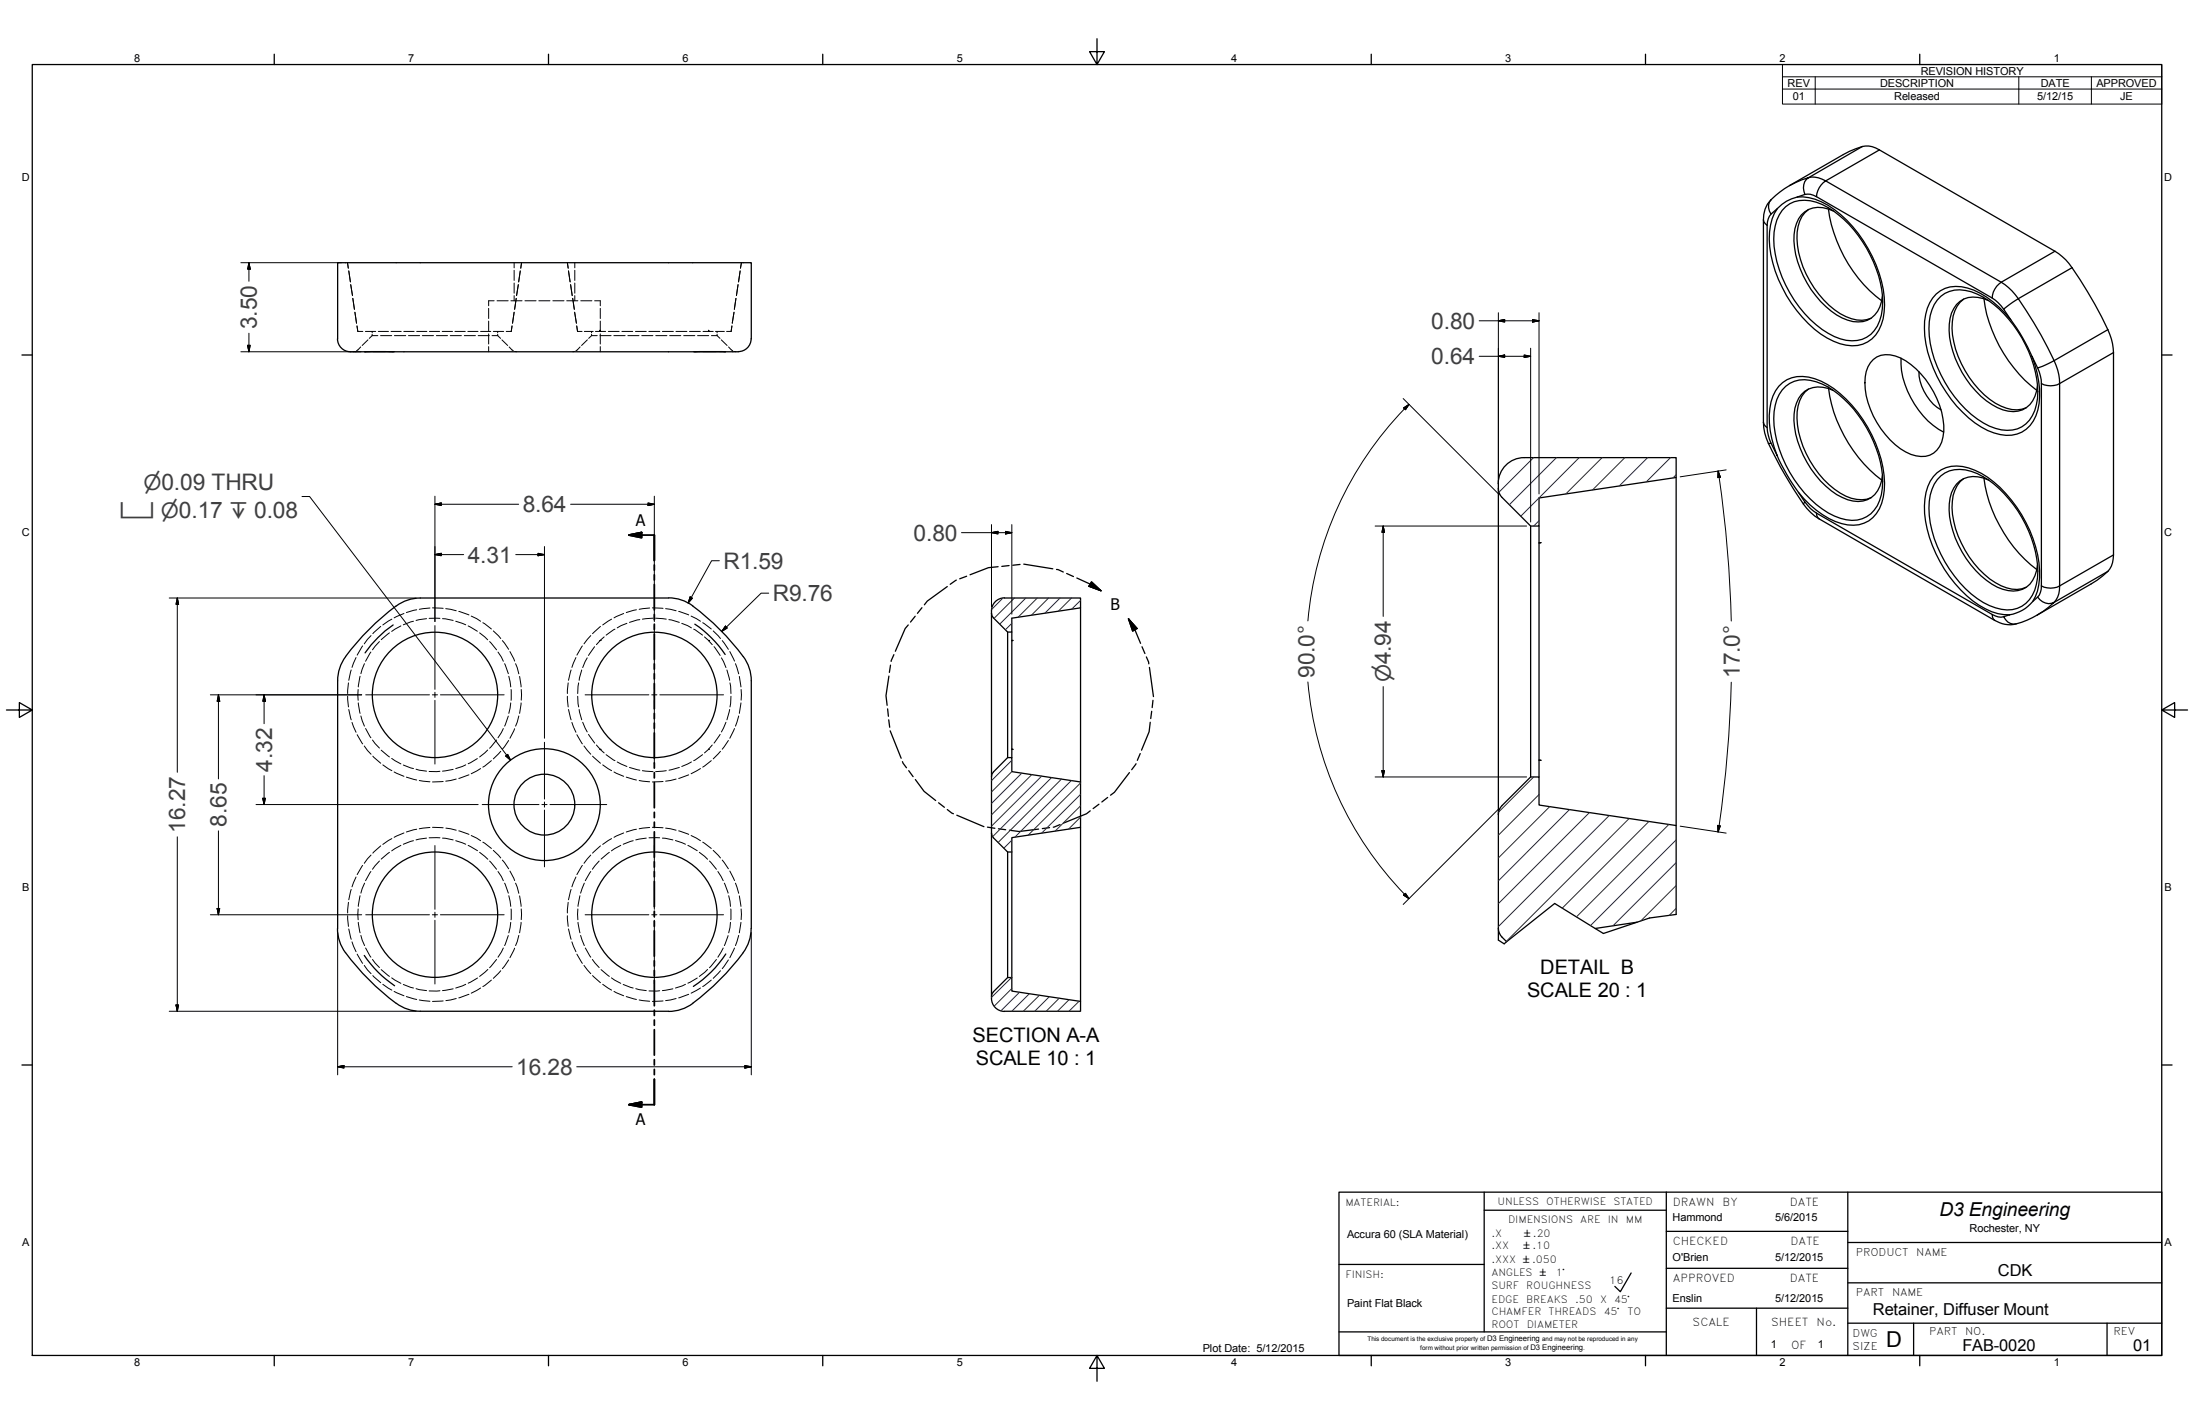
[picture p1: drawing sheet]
<svg xmlns="http://www.w3.org/2000/svg" width="864mm" height="559mm" viewBox="0 0 864 559" stroke-linecap="round" stroke-linejoin="round" font-family="sans-serif">
<!-- layer: Hidden Edges(ANSI) -->
<g fill="none" stroke="#000" stroke-width=".39">
<path d="M136.8 103.4l.3 2.1M137.3 106.6l.6 4.3M138 112l.7 4.3M138.9 117.4l.6 4.3M194.5 118.4h-2.2v1.9M195.6 118.4h4.4M201.1 118.4h4.4M202.4 103.4v2M202.4 106.4v4M202.4 111.4v4M202.4 116.3v2.1M203.2 117.4l-.6 4.3"/>
<path d="M204 112l-.7 4.3M204.8 106.6l-.6 4.3M205.3 103.4l-.3 2.1M206.6 118.4h4.4M212.1 118.4h4.4M217.6 118.4h4.4M223.1 118.4h4.4M223.3 103.4l.3 2.1M223.8 106.6l.6 4.3M224.6 112l.6 4.3M225.4 117.4l.7 4.3M226.3 103.4v2"/>
<path d="M226.3 106.4v4M226.3 111.4v4M226.3 116.3v2.1M228.6 118.4h4.4M234.1 118.4h2.2v1.9M289.7 117.4l-.6 4.3M290.5 112l-.6 4.3M291.3 106.6l-.6 4.3M291.8 103.4l-.3 2.1M139.7 122.9l.6 4.3M139.8 138.3l-.7 .1M140.5 128.3l.3 2.1h2"/>
<path d="M142 136.5l-1.7 1.5M143.8 130.4h4.1M144.8 133.7l-2.2 2.3M145.8 138.4h-2.4M146.5 132.1h2.2M146.5 132.1l-1.1 1.1M146.5 130.4v.5M146.5 131.5v.6M146.9 138.4h4.9M148.9 130.4h4M149.8 132.1h4.4M153 138.4h2.3"/>
<path d="M153.9 130.4h4M155.3 132.1h4.4M158.9 130.4h4.1M160.8 132.1h4.4M164 130.4h4M166.2 132.1h4.4M169 130.4h4M171.8 132.1h4.3M174.1 130.4h4M177.2 132.1h4.4M179.1 130.4h4M182.8 132.1h4.3"/>
<path d="M184.1 130.4h4.1M188.2 132.1h4.4M189.2 130.4h4M192.3 121.3v4M192.3 126.4v4M192.3 131.4v4M192.3 136.4v2M193.7 132.1h2.2M194.2 130.4h4M195.9 132.1l1.1 1.1M195.9 130.4v.5M195.9 131.5v.6"/>
<path d="M197.5 133.7l2.3 2.3M200.4 136.5l1.7 1.5M201.5 128.3l-.3 2.1h-1.9M202.4 122.9l-.7 4.3M202.6 138.3l.7 .1M226.1 138.3l-.6 .1M226.2 122.9l.7 4.3M227 128.3l.3 2.1h1.8M228.3 136.5l-1.6 1.5M230 130.4h3.5M231.2 133.7l-2.3 2.3M232.9 132.1h2.2"/>
<path d="M232.9 132.1l-1.2 1.1M232.9 130.4v.5M232.9 131.5v.6M234.4 130.4h4M236.2 130.2h.1M236.2 132.1h4.3M236.2 130v.1M236.2 130.2v.2M236.3 121.3v4M236.3 126.4v4M236.3 131.4v4M236.3 136.4v2"/>
<path d="M239.5 130.4h4.2M241.6 132.1h4.5M244.8 130.4h4.2M247.1 132.1h4.4M250.1 130.4h4.3M252.6 132.1h4.4M255.4 130.4h4.3M258.1 132.1h4.4M260.7 130.4h4.3M263.6 132.1h4.4M266.1 130.4h4.3M269.1 132.1h4.4"/>
<path d="M271.4 130.4h4.3M274.6 132.1h4.4M275.5 138.4h-2.6M276.7 138.4h5.2M276.7 130.4h4M278.9 130.2v.2M279 130v.1M279 130.2v.2M280 132.1h2.3M281.6 130.4h3.5M282.3 132.1l1.1 1.1M282.3 130.4v.5"/>
<path d="M282.3 131.5v.6M283.1 138.4h2.6M283.9 133.7l2.3 2.3M286.8 136.5l1.6 1.5M288.1 128.3l-.3 2.1h-1.8M288.9 122.9l-.7 4.3M289 138.3l.7 .1M164 240l-4 1M169.2 239.3l-4.2 .5M170.2 239.2l4.2 .2M175.5 239.5l4.1 .8M250.5 240l-4 1"/>
<path d="M255.7 239.3l-4.1 .5M256.8 239.2l4.2 .2M262 239.5l4.1 .8M140.1 258.8l-1.5 3.8M142.7 254.2l-2.1 3.6M146 256.6l-2.1 3.6M146 250.1l-2.6 3.3M149.4 252.5l-2.8 3.2M149.9 246.5l-3.2 2.9M153.3 249l-3.2 2.7M154.2 243.6l-3.5 2.3M157.8 246.3l-3.6 2.2"/>
<path d="M159 241.4l-3.9 1.7M162.8 244.5l-4.1 1.4M167.9 243.5l-4.1 .7M168.9 243.3h4.3M174.2 243.5l4.2 .7M179.4 244.5l3.9 1.4M180.6 240.6l4 1.4M184.3 246.3l3.6 2.1M185.5 242.4l3.7 2.1M188.8 249l3.2 2.8M190.1 245l3.3 2.5M192.7 252.5l2.8 3.2"/>
<path d="M194.2 248.3l2.9 3M196 256.6l2.1 3.6M197.7 252.1l2.5 3.4M200.7 256.4l1.9 3.8M226.7 258.8l-1.6 3.8M229.2 254.2l-2.1 3.6M231.1 258.9l-1.7 3.8M232.5 250.1l-2.6 3.3M234.1 254.5l-2.5 3.4M236.3 246.5l-3.1 2.9M237.8 250.6l-3 3.1M240.7 243.6l-3.5 2.3"/>
<path d="M242.1 247.6l-3.5 2.3M245.5 241.4l-3.8 1.7M246.8 245.3l-3.8 1.8M251.8 243.8l-4 1.1M257 243.3l-4.1 .3M258.1 243.3l4.2 .3M263.3 243.8l4.1 1.1M267.1 240.6l4 1.4M268.4 245.3l3.8 1.8M272 242.4l3.7 2.1M273 247.6l3.5 2.3M276.6 245l3.4 2.5"/>
<path d="M277.3 250.6l1.6 1.4M279 252l1.4 1.7M280.7 248.3l2.9 3M281.1 254.5l2.4 3.4M284 258.9l1.8 3.8M284.3 252.1l2.4 3.4M287.3 256.4l1.8 3.8M136.8 274l.4 4.2M137.2 268.7l-.4 4.2M137.3 279.2l.9 4.1M138.2 263.7l-.9 4M141 271.3v4.3"/>
<path d="M141 276.6l.7 4.1M141.7 266.1l-.7 4.2M143.4 261.2l-1.4 3.9M198.6 261.2l1.5 3.9M200.3 266.1l.7 4.2M201 276.6l-.7 4.1M201.2 271.3v4.3M202.9 261.2l1.3 4M204.5 266.2l.6 4.1M205.1 276.6l-.6 4.1M205.2 271.3v4.2M223.3 274l.3 4.2"/>
<path d="M223.6 268.7l-.3 4.2M223.8 279.2l1 4.1M224.8 263.7l-1 4M227.4 274l.4 4.2M227.8 268.7l-.4 4.2M228 279.2l1 4.1M229 263.7l-1 4M286.1 263.7l1.1 4M287.2 279.2l-1.1 4.1M287.3 268.7l.4 4.2M287.7 274l-.4 4.2M289.5 261.2l1.3 4"/>
<path d="M291 266.2l.7 4.1M291.7 276.6l-.7 4.1M291.7 271.3v4.2M138.6 284.3l1.5 3.9M140.6 289.1l2.1 3.6M142 281.7l1.4 4.1M143.4 293.6l2.6 3.2M143.9 286.7l2.1 3.6M146.6 291.2l2.8 3.2M146.7 297.6l3.2 2.8M150.1 295.2l3.2 2.7M154.2 298.4l3.6 2.2"/>
<path d="M187.9 298.5l-3.6 2M192 295.1l-3.2 2.8M193.4 299.3l-3.3 2.6M195.5 291.2l-2.8 3.2M197.1 295.7l-2.9 2.9M198.1 286.7l-2.1 3.6M200.1 281.8l-1.5 4M200.2 291.4l-2.5 3.4M202.6 286.8l-1.9 3.7M204.2 281.7l-1.3 4.1M225.1 284.3l1.6 3.9M227.1 289.1l2.1 3.6"/>
<path d="M229.4 284.2l1.7 3.8M229.9 293.6l2.6 3.2M231.6 289l2.5 3.4M233.2 297.6l3.1 2.8M234.8 293.2l1.4 1.7 1.6 1.4M238.6 297l3.5 2.3M243 299.8l3.8 1.8M272.2 299.8l-3.8 1.8M276.5 297l-3.5 2.3M278.9 294.9l-1.6 1.4M280 299.3l-3.4 2.6M280.4 293.2l-1.4 1.7"/>
<path d="M283.5 289l-2.4 3.4M283.6 295.7l-2.9 2.9M285.8 284.2l-1.8 3.8M286.7 291.4l-2.4 3.4M289.1 286.7l-1.8 3.8M290.8 281.7l-1.3 4.1M150.7 301l3.5 2.3M155.1 303.8l3.9 1.7M158.7 301.1l4.1 1.4M160 305.8l4 1.2M163.8 302.7l4.1 .8M165 307.1l4.2 .6"/>
<path d="M173.2 303.5l-4.3 .1M174.4 307.5l-4.2 .2M178.4 302.8l-4.2 .7M179.6 306.6l-4.1 .8M183.3 301l-3.9 1.5M184.6 304.9l-4 1.4M189.2 302.5l-3.7 2M237.2 301l3.5 2.3M241.7 303.8l3.8 1.7M246.5 305.8l4 1.2M247.8 302l4 1.1M251.6 307.1l4.1 .6"/>
<path d="M252.9 303.3l4.1 .4M261 307.5l-4.2 .2M262.3 303.3l-4.2 .4M266.1 306.6l-4.1 .8M267.4 302l-4.1 1.1M271.1 304.9l-4 1.4M275.7 302.5l-3.7 2M146 336.5l-2.6 3.2M149.4 338.8l-2.8 3.3M149.9 332.9l-3.2 2.8M153.3 335.4l-3.2 2.7M154.2 330l-3.5 2.3"/>
<path d="M157.8 332.7l-3.6 2.1M159 327.8l-3.9 1.7M162.8 330.8l-4.1 1.4M164 326.3l-4 1.1M167.9 329.8l-4.1 .7M168.9 329.7h4.3M169.2 325.6l-4.2 .5M170.2 325.6l4.2 .2M174.2 329.8l4.2 .7M175.5 325.9l4.1 .8M179.4 330.8l3.9 1.4M180.6 327l4 1.4"/>
<path d="M184.3 332.7l3.7 2.1M185.5 328.8l3.7 2M188.8 335.4l3.2 2.7M190.1 331.4l3.3 2.5M192.7 338.8l2.8 3.3M194.2 334.6l2.9 3M197.7 338.5l2.5 3.4M232.5 336.5l-2.6 3.2M235.8 338.8l-2.6 3.3M236.3 332.9l-3.1 2.8M239.8 335.4l-3.2 2.7M240.7 330l-3.5 2.3"/>
<path d="M244.3 332.7l-3.6 2.1M245.5 327.8l-3.8 1.7M249.2 330.8l-3.9 1.4M250.5 326.3l-4 1.1M254.4 329.8l-4.1 .7M255.5 329.7h4.2M255.7 325.6l-4.1 .5M256.8 325.6l4.2 .2M260.7 329.8l4.2 .7M262 325.9l4.1 .8M265.9 330.8l3.9 1.4M267.1 327l4 1.4"/>
<path d="M270.8 332.7l3.6 2.1M272 328.8l3.7 2M275.3 335.4l3.2 2.7M276.6 331.4l3.4 2.5M279.3 338.8l2.7 3.3M280.7 334.6l2.9 3M284.3 338.5l2.4 3.4M137.2 355.1l-.4 4.2M138.2 350l-.9 4.1M140.1 345.1l-1.5 3.9M141 357.7v4.2M141.7 352.5l-.7 4.2"/>
<path d="M142.7 340.6l-2.1 3.6M143.5 347.5l-1.5 4M146 343l-2.1 3.6M196 343l2.1 3.6M198.6 347.5l1.5 4M200.3 352.5l.7 4.2M200.7 342.8l1.9 3.7M201.2 357.7v4.2M202.9 347.5l1.3 4M204.5 352.6l.6 4.1M205.2 357.7v4.2M223.6 355.1l-.3 4.2"/>
<path d="M224.8 350l-1 4.1M226.7 345.1l-1.6 3.9M227.5 357.7v4.2M228.3 352.5l-.8 4.2M229.2 340.6l-2.1 3.6M230 347.5l-1.5 4M232.5 343l-2.1 3.6M282.6 343l2.1 3.6M285.1 347.5l1.5 4M286.8 352.5l.7 4.2M287.3 342.8l1.8 3.7M287.7 357.7v4.2"/>
<path d="M289.5 347.5l1.3 4M291 352.6l.7 4.1M291.7 357.7v4.2M136.8 360.4l.4 4.2M137.3 365.6l.9 4M138.6 370.6l1.5 3.9M140.6 375.5l2.1 3.6M141 363l.7 4.1M142 368.1l1.5 4M143.4 379.9l2.6 3.3M143.9 373.1l2.1 3.6M146.6 377.6l2.8 3.1"/>
<path d="M195.5 377.6l-2.8 3.2M198.1 373.1l-2.1 3.6M200.1 368.2l-1.5 3.9M200.2 377.8l-2.5 3.4M201 363l-.7 4.1M202.6 373.1l-1.9 3.8M204.2 368.1l-1.3 4M205.1 363l-.6 4.1M223.3 360.4l.3 4.2M223.8 365.6l1 4M225.1 370.6l1.6 3.9M227.1 375.5l2.1 3.6"/>
<path d="M227.5 363l.8 4.1M228.5 368.1l1.5 4M229.9 379.9l2.6 3.3M230.4 373.1l2.1 3.6M233.2 377.6l2.6 3.1M282 377.6l-2.7 3.2M284.7 373.1l-2.1 3.6M286.6 368.2l-1.5 3.9M286.7 377.8l-2.4 3.4M287.5 363l-.7 4.1M289.1 373.1l-1.8 3.8M290.8 368.1l-1.3 4"/>
<path d="M291.7 363l-.7 4.1M146.7 383.9l3.2 2.8M150.1 381.6l3.2 2.6M150.7 387.3l3.5 2.3M154.2 384.8l3.6 2.2M155.1 390.1l3.9 1.8M158.7 387.4l4.1 1.4M160 392.2l4 1.1M163.8 389.1l4.1 .7M165 393.5l4.2 .5M173.2 389.9l-4.3 .1M174.4 393.9l-4.2 .2"/>
<path d="M178.4 389.1l-4.2 .7M179.6 392.9l-4.1 .9M183.3 387.3l-3.9 1.5M184.6 391.3l-4 1.4M188 384.9l-3.7 2M189.2 388.8l-3.7 2M192 381.5l-3.2 2.7M193.4 385.7l-3.3 2.5M197.1 382l-2.9 3M233.2 383.9l3.1 2.8M236.6 381.6l3.2 2.6M237.2 387.3l3.5 2.3"/>
<path d="M240.7 384.8l3.6 2.2M241.7 390.1l3.8 1.8M245.3 387.4l3.9 1.4M246.5 392.2l4 1.1M250.3 389.1l4.1 .7M251.6 393.5l4.1 .5M259.7 389.9l-4.2 .1M261 393.9l-4.2 .2M264.9 389.1l-4.2 .7M266.1 392.9l-4.1 .9M269.8 387.3l-3.9 1.5M271.1 391.3l-4 1.4"/>
<path d="M274.4 384.9l-3.6 2M275.7 388.8l-3.7 2M278.5 381.5l-3.2 2.7M280 385.7l-3.4 2.5M283.6 382l-2.9 3"/>
</g>
<!-- layer: Visible Edges(ANSI) -->
<g fill="none" stroke="#000" stroke-width=".51">
<path d="M739.8 59l69.1 39.9M707.5 77.5a14.9 14.9 0 0 0-7.9 4.5M711.8 82.5a12.9 12.9 0 0 0-4.5 11.4 38.8 38.8 0 0 0 17 29.5 13.2 13.2 0 0 0 12.2 1.8M719.7 82.3a55.1 55.1 0 0 0 21 36.1M721.7 83.1a9.9 9.9 0 0 0-13.7 3 23.6 23.6 0 0 0 .6 19.7 37.5 37.5 0 0 0 16.6 19.4 11.4 11.4 0 0 0 11.4 0 11.4 11.4 0 0 0 4.4-8.8M772.9 117.7a13.2 13.2 0 0 0-4.6 11.5 39.2 39.2 0 0 0 17.1 29.5 13.1 13.1 0 0 0 12.2 1.8M780.9 117.5a55.1 55.1 0 0 0 20.8 36.1M782.8 118.3a10.5 10.5 0 0 0-12.7 1.5 16.5 16.5 0 0 0-2.7 12.9 38.5 38.5 0 0 0 18.8 27.7 10.6 10.6 0 0 0 12.8-1.2 13.1 13.1 0 0 0 3-7.6M132.8 133.3a5.1 5.1 0 0 0 5.2 5.1h135.5M132.9 133.3v-29.9h162.8v29.9M143.7 138.4h11M273.5 138.4h11.9"/>
<path d="M273.5 138.4h17.1M295.7 133.3a5 5 0 0 1-5.1 5.1M831.9 138.7v79.7M711.8 153.1a13.1 13.1 0 0 0-4.5 11.4 38 38 0 0 0 19.3 30.8 12.6 12.6 0 0 0 9.9 .5M719.8 152.9a55.4 55.4 0 0 0 20.9 36M721.7 153.7a10.4 10.4 0 0 0-12.7 1.6 16 16 0 0 0-2.6 12.8 39.8 39.8 0 0 0 16.5 26.5 13.6 13.6 0 0 0 12.1 2.1 10.9 10.9 0 0 0 6-9.7M737.4 141.5a9.6 9.6 0 0 1 10.6-.7 33.8 33.8 0 0 1 17.1 28.9 9.6 9.6 0 0 1-7.2 9.9 15.6 15.6 0 0 1-11.9-4.6 33.6 33.6 0 0 1-11.8-26.7 10.5 10.5 0 0 1 3.2-6.8zM748.3 141a33.8 33.8 0 0 0 16.7 29.1M755.3 146.2a18.5 18.5 0 0 0 8.7 15.1M589.8 190.2v179.8M599.9 180.1a10.2 10.2 0 0 0-10.2 10.2M599.9 180.1h59.9v7.8l-54 8.1v11h-3.3l-11.3-11.2a5.2 5.2 0 0 1-1.4-3.6"/>
<path d="M659.8 187.9v137M772.9 188.3a13.4 13.4 0 0 0-4.6 11.5 38.9 38.9 0 0 0 17.1 29.5 12.6 12.6 0 0 0 12.2 1.8M780.9 188.2a55.7 55.7 0 0 0 20.9 36M782.8 188.9a10.4 10.4 0 0 0-12.7 1.6 16.5 16.5 0 0 0-2.7 12.8 38.4 38.4 0 0 0 18.8 27.8 10.9 10.9 0 0 0 12.8-1.2 13.6 13.6 0 0 0 3-7.7M602.5 207v98.8M605.8 207v98.8M605.8 213.6h.8l-.8 .1M155.9 238.5a91.5 91.5 0 0 0-21 21.6 15.8 15.8 0 0 0-2 7.8v97.5M156 238.5a15.8 15.8 0 0 1 9.4-3.2h97.8a17.4 17.4 0 0 1 12.3 5.3 87.6 87.6 0 0 1 18.7 20.4l1.2 3.8 .3 3.1v97.5M425.3 239.2v68.5M154.7 245.9a44 44 0 0 0-11 11M273.5 245.6a44.5 44.5 0 0 1 11.9 12"/>
<path d="M390.3 241.4l.2 .9 .5 .8 5.6 5.6h1.7v-5.4l27-4.1v-3.9h-29.9a5 5 0 0 0-5.1 5.1v152.5M396.6 248.7v49.4M398.3 248.7v49.4M398.3 252h.4l-.4 .2M398.3 294.8l.4 .1h-.4M605.8 299l.8 .2h-.8M390.3 305.6l.2-1 .5-.8 5.6-5.7h1.7v5.6l27 4M425.3 307.7v17.9l-27 4v5.7h-1.7l-5.6-5.6-.5-.8-.2-1M396.6 335.3v49.4M398.3 335.3v49.4M425.3 325.6v68.5M589.8 320.5a5.2 5.2 0 0 1 1.4-3.5l11.3-11.2h3.3v11l54 8.1v35"/>
<path d="M132.8 365.4a17.5 17.5 0 0 0 5.4 12.3l8.3 9.1 9.4 8M143.4 376a44.5 44.5 0 0 0 11.9 11.9M285.7 375.4a43.7 43.7 0 0 1-12.8 12.8M292.5 374.9a97.6 97.6 0 0 1-19.9 19.9M295.7 365.4a15.8 15.8 0 0 1-3.2 9.5M589.8 365.3a6.5 6.5 0 0 0 3.2 5.3M644.4 362.9l-16.5 2.5M156 394.8a15.8 15.8 0 0 0 9.4 3.2h97.7M272.7 394.9a15.9 15.9 0 0 1-9.5 3.1M390.3 392.9a5.1 5.1 0 0 0 5.1 5.1M390.3 392l.2-.9 .5-.8 5.6-5.6h1.7v5.3l27 4.1v3.9h-29.9"/>
<circle cx="171.2" cy="273.5" r="24.7"/>
<circle cx="257.6" cy="273.5" r="24.7"/>
<circle cx="214.3" cy="316.6" r="12"/>
<circle cx="214.3" cy="316.6" r="22"/>
<circle cx="171.2" cy="360" r="24.7"/>
<circle cx="257.6" cy="360" r="24.7"/>
</g>
<!-- layer: Hidden Edges(ANSI) -->
<g fill="#000">
<circle cx="201.2" cy="130.4" r=".19"/>
<circle cx="227.3" cy="130.4" r=".19"/>
<circle cx="236.2" cy="130.4" r=".19"/>
<circle cx="278.9" cy="130.4" r=".19"/>
<circle cx="279" cy="130.4" r=".19"/>
<circle cx="236.2" cy="252" r=".19"/>
<circle cx="278.9" cy="252" r=".19"/>
<circle cx="279" cy="252" r=".19"/>
<circle cx="236.2" cy="294.9" r=".19"/>
<circle cx="278.9" cy="294.9" r=".19"/>
</g>
<!-- layer: Visible Tangent Edges(ANSI) -->
<g fill="none" stroke="#000" stroke-width=".51">
<path d="M733 57.7l-21.1 12.2a8.6 8.6 0 0 1 6.7 1.3 8 8 0 0 0-3.6 6.2 5.9 5.9 0 0 0-4.6-.9M733 57.7l-5 1.9-2.4 1.2-21.2 12.2M733 57.7a8.3 8.3 0 0 1 6.8 1.3l-21.2 12.2 69.1 39.9 21.2-12.2a22 22 0 0 1 6.7 6.4M697.2 78.5l-1.5 1.8-.9 2.1-.7 4.2M704.4 73l4.9-2.3 2.6-.8a5.2 5.2 0 0 0-1.5 6.6l-2.9 1a22.8 22.8 0 0 1 17 7 51 51 0 0 1 17.3 35.5 17.5 17.5 0 0 1-4.9 13.3 12.6 12.6 0 0 1-12.7 2 38.8 38.8 0 0 1-19.1-16 46.3 46.3 0 0 1-8.6-28.1 17.5 17.5 0 0 1 3.1-9.2l-2.5 2.3a4.6 4.6 0 0 1 .1-5.8M704.4 73l-3.8 2.6-3.4 2.9M715 77.4l69.2 39.9M694.1 86.6l.2 .7 1.3 1.3M694.1 86.6v79.6M695.6 88.6v79.7M697.1 84.3a6.6 6.6 0 0 0-1.5 4.3M702.9 81.3a12.9 12.9 0 0 1 14.3-.8 46 46 0 0 1 22.3 28 27.4 27.4 0 0 1-.6 19.8 11.4 11.4 0 0 1-14.5 5 40.6 40.6 0 0 1-21.5-21.1 37.2 37.2 0 0 1-4.1-23.3 14 14 0 0 1 4.1-7.6z"/>
<path d="M762.1 115.7a12.2 12.2 0 0 1 12.3-2.4 37.6 37.6 0 0 1 19.5 15.9 49 49 0 0 1 8.9 26.8 15.7 15.7 0 0 1-7 14.1 15.2 15.2 0 0 1-13.4-.7 47.8 47.8 0 0 1-22.6-27.7 29.9 29.9 0 0 1-.2-22.6zM764 116.6a12.1 12.1 0 0 1 11.9-1.8 40 40 0 0 1 21.3 20.8 41 41 0 0 1 4.8 21.2 13.6 13.6 0 0 1-7.9 12 17.5 17.5 0 0 1-15.8-3.9 48.1 48.1 0 0 1-19-35.6 16.5 16.5 0 0 1 4.7-12.7zM815.6 105.3l-21.2 12.2a22.4 22.4 0 0 0-6.7-6.4 8 8 0 0 0-3.5 6.2 15.7 15.7 0 0 1 4.5 4.4M815.6 105.3a175.8 175.8 0 0 1 14.1 24.4M791.5 125.8l-2.8-4.1 5.7-4.2a175.8 175.8 0 0 1 14.1 24.4l-6.4 2.9-2.2-4.4M829.7 129.7l-21.2 12.2a21.2 21.2 0 0 1 2.2 9 7.7 7.7 0 0 1-7.2 0 15.3 15.3 0 0 0-1.4-6.1M829.7 129.7a22.4 22.4 0 0 1 2.2 9l-21.2 12.2v79.7M700.2 152a12.4 12.4 0 0 1 14.1-3 40.9 40.9 0 0 1 20.8 19.1 44 44 0 0 1 6.6 24.9 14.2 14.2 0 0 1-8 12.9 16.5 16.5 0 0 1-13.7-1.8 46.5 46.5 0 0 1-18.8-21.2 35.3 35.3 0 0 1-3.3-27.1zM702.9 152a11.8 11.8 0 0 1 12-1.8 36.9 36.9 0 0 1 18.3 15.6 42.8 42.8 0 0 1 7.7 26.4 12.6 12.6 0 0 1-9.9 12.5 21.4 21.4 0 0 1-16.1-6.2 48.2 48.2 0 0 1-16.7-33.8 16.2 16.2 0 0 1 4.7-12.7zM803.5 150.9v79.7M694.1 166.2l.2 .7 1.3 1.4 .4 3 1.1 3.1M694.1 166.2a19.6 19.6 0 0 0 2 8.3"/>
<path d="M696.1 174.5l1-.1 2.4 4.7M696.1 174.5a176.4 176.4 0 0 0 13.8 23.9M707.9 193.7l2.5 3.8-.5 .9M709.9 198.4a20.4 20.4 0 0 0 6.2 5.8M710.4 197.5a14.9 14.9 0 0 0 4.6 4.4M762.4 186.1a13.4 13.4 0 0 1 14.9-1.1 43.4 43.4 0 0 1 20.1 20.6 40.9 40.9 0 0 1 5.1 24.5 13.1 13.1 0 0 1-18.5 10.6 45.3 45.3 0 0 1-22-22.8 38.3 38.3 0 0 1-3.9-24.2 14 14 0 0 1 4.3-7.6zM764 187.3a12.1 12.1 0 0 1 11.9-1.8 40.1 40.1 0 0 1 21.3 20.7 41 41 0 0 1 4.8 21.2 13.4 13.4 0 0 1-7.9 12 16.7 16.7 0 0 1-13.4-2.3 47.5 47.5 0 0 1-21.4-37.1 16.4 16.4 0 0 1 4.7-12.7zM715 201.9l.1 1 1 1.3M715 201.9l69.2 39.9M716.1 204.2l69.1 40M800.1 236.7l2-1.8a5.1 5.1 0 0 0 6.4 2.1l-4.2 3.5-2.4 1.5M803.5 230.6a7.7 7.7 0 0 0 7.2 0"/>
<path d="M803.5 230.6a6.2 6.2 0 0 1-1.4 4.3M829.7 224.9l-21.2 12.1a8.5 8.5 0 0 0 2.2-6.4M829.7 224.9l-4.3 3.4-2.3 1.5-21.2 12.2M829.7 224.9a8.8 8.8 0 0 0 2.2-6.5l-21.2 12.2M788.7 242.7a5.7 5.7 0 0 1-4.5-.9l.4 1.8 .6 .6M791 241.9l-2.3 .8a4.5 4.5 0 0 0 5 2.8M801.9 242a23.1 23.1 0 0 1-11.6 3.8 11.4 11.4 0 0 1-5.1-1.6"/>
</g>
<!-- layer: Break Lines(ANSI) -->
<path d="M659.8 359.9l-10.5 1.4-18.2 6-19.2-11.8-19.8 15.9-2.3-1.4" fill="none" stroke="#000" stroke-width=".51"/>
<!-- layer: Section View Lines(ANSI) -->
<g fill="none" stroke="#000" stroke-width=".7">
<path d="M247.6 210.6l4.9-1v2zM247.6 210.6h10v10M257.6 222.3v2.1M257.6 226.2v2.1M257.6 230v10M257.6 241.8v2.1M257.6 245.6v2.1M257.6 249.5v10M257.6 261.2v2.1M257.6 265.1v2.1M257.6 269v10M257.6 280.7v2.1"/>
<path d="M257.6 284.5v2.1M257.6 288.4v10M257.6 300.2v2.1M257.6 304v2.1M257.6 307.9v10M257.6 319.7v2.1M257.6 323.5v2.1M257.6 327.3v10.1M257.6 339.1v2.1M257.6 343v2.1M257.6 346.8v10M257.6 358.6v2.1"/>
<path d="M257.6 362.5v2.1M257.6 366.3v10M257.6 378.1v2.1M257.6 381.9v2.1M257.6 385.8v10M257.6 397.5v2.1M257.6 401.4v2.1M257.6 405.2v10M257.6 417v2.1M247.6 434.7l4.9-1v2zM257.6 420.8v2.1M257.6 424.7v10h-10"/>
</g>
<path d="M247.6 210.6l4.9-1zM247.6 210.6l4.9-1v2zM247.6 434.7l4.9-1zM247.6 434.7l4.9-1v2z" fill="#000" stroke="#000" stroke-width=".7"/>
<!-- layer: Detail Circle Lines(ANSI) -->
<g fill="none" stroke="#000" stroke-width=".51">
<path d="M362.9 239.1l-1.8 2.3M372.9 230.8l-7.9 5.7-1.1 1.5M376.4 228.3l-2.4 1.6M380.5 226.8l-2.7 1M392.9 223l-3.8 .4-7.3 2.8M397.2 222.6l-2.9 .3M401.5 222.1l-2.8 .3M403 222l11.4 1.8M415.9 224.1l2.6 1M419.9 225.7l2.6 1.2M423.9 227.5l5.2 2.4 4.3 2.6M429.6 229l3.8 3.5-4.8-1.8z"/>
<path d="M351.9 257.6l-1.1 2.7M357.5 245.9l-1.2 1.4-3.9 9M360.2 242.5l-1.8 2.3M444.2 243.5l3.3 3.8-1.7 1zM444.2 243.5l2.5 4.3 2.2 5.4M449.5 254.5l1.2 2.7M451.2 258.5l1 2.7M349.4 279l.3 2.9M349.9 266.1l-1.2 7.6 .5 3.9M350.5 261.7l-.4 2.9M452.4 262.6l1.6 11.5M453.3 279.9l-.4 2.9"/>
<path d="M453.8 275.6l-.3 2.8M349.8 283.3l.4 2.9M350.4 287.6l4.3 10.8M355.2 299.7l1.6 2.4M448.8 296.5l-1.1 2.7M452.8 284.2l-.5 3.8-3 7.2M357.7 303.3l1.7 2.3M360.3 306.8l3.4 4.6 4.6 3.6M369.4 315.9l2.3 1.8M372.9 318.6l2.4 1.6M429.1 319.1l-1.4 1.1-9.1 3.7M432.6 316.5l-2.3 1.7"/>
<path d="M436 313.8l-2.3 1.8M444.6 304l-5.9 7.8-1.6 1.1M447.2 300.5l-1.7 2.4M376.6 320.8l10.7 4.5M388.7 325.5l2.9 .4M393 326.1l2.9 .4M408.8 326.3l-7.7 .9-3.8-.5M413.1 325.7l-2.8 .4M417.3 324.5l-2.7 1"/>
</g>
<path d="M428.6 230.7l4.8 1.8zM429.6 229l3.8 3.5-4.8-1.8zM444.2 243.5l3.3 3.8zM444.2 243.5l3.3 3.8-1.7 1z" fill="#000" stroke="#000" stroke-width=".51"/>
<!-- layer: Border_0 -->
<g fill="none" stroke="#000" stroke-width=".51">
<path d="M431.8 15.2v10.2l-2.9-5.1h5.8l-2.9 5.1M12.7 25.4h838.2v508h-838.2zM107.9 21.3v4.1M215.9 21.3v4.1M323.8 21.3v4.1M539.8 21.3v4.1M647.7 21.3v4.1M755.6 21.3v4.1M8.6 139.7h4.1M850.9 139.7h4.1M2.5 279.4h10.2l-5.1-2.9v5.8l5.1-2.9M850.9 279.4l5.1 2.9v-5.8l-5.1 2.9h10.2"/>
<path d="M8.6 419.1h4.1M850.9 419.1h4.1M107.9 533.4v4.1M215.9 533.4v4.1M323.8 533.4v4.1M431.8 533.4l2.9 5.1h-5.8l2.9-5.1v10.2M539.8 533.4v4.1M647.7 533.4v4.1M755.6 533.4v4.1"/>
</g>
<!-- layer: Hatch -->
<g fill="none" stroke="#1e1e47" stroke-width=".39">
<path d="M603.6 180.1l-13.6 13.6M612.6 180.1l-18.5 18.5M621.6 180.1l-23 23M630.6 180.1l-14.3 14.3M639.6 180.1l-12.7 12.7M648.5 180.1l-11.1 11.1M657.5 180.1l-9.5 9.5M659.8 186.8l-1.2 1.2M605.8 204.9l-2.1 2.1M394.7 235.4l-4.3 4.4M399.3 235.3l-8.1 8.1M403.8 235.3l-10.3 10.3"/>
<path d="M408.3 235.3l-7.6 7.6M412.7 235.3l-6.7 6.8M417.3 235.3l-6 6M421.8 235.3l-5.2 5.2M425.3 236.3l-3.5 3.4M398.3 245.3l-2.6 2.5M398.3 299.2l-8 8M398.3 303.7l-8 8M402.2 304.2l-11.9 12M406.1 304.9l-15.8 15.8M410 305.4l-19.7 19.7M413.9 306l-23.2 23.2"/>
<path d="M417.8 306.6l-24.9 24.9M421.7 307.1l-22.2 22.3M425.3 317.1l-9.9 9.9M425.3 312.6l-15.3 15.3M425.3 308.1l-20.6 20.5M603.7 305.8l-13.8 13.8M605.8 312.7l-16 16M610 317.4l-20.2 20.2M617.8 318.6l-28 28M625.6 319.8l-35.8 35.8M398.3 335.1l-.2 .2M398.3 330.6l-3.1 3.2"/>
<path d="M425.3 321.6l-4.7 4.7M633.4 320.9l-43.6 43.7M641.2 322.1l-48.3 48.4M649 323.3l-34.1 34.1M656.8 324.5l-36.3 36.3M659.8 339.5l-24.9 24.8M659.8 330.5l-33.8 33.7M659.8 357.4l-2.8 2.8M659.8 348.5l-13.9 13.9M398.1 384.7l-7.8 7.8M398.3 389l-6.9 6.9M401.3 390.5l-7.3 7.3"/>
<path d="M405.2 391l-6.9 7M409.1 391.7l-6.3 6.3M413 392.2l-5.7 5.8M416.9 392.8l-5.1 5.2M420.8 393.4l-4.6 4.6M424.8 394l-4 4M425.3 397.9v.1"/>
</g>
<!-- layer: Sketch Geometry(ANSI) -->
<g fill="none" stroke="#000" stroke-width=".51">
<path d="M527 469.1h323.9v64.3h-323.9zM584.2 469.1v55M584.2 476.2h71.7M655.9 469.1v64.3M727.3 469.1v64.3M527 497.6h57.2M655.9 484.6h71.4M655.9 499.1h71.4M727.3 488.9h123.6M642 501l-4.2 7.3-2.2-2.1M655.9 514.8h71.4M691.4 514.8v18.6"/>
<path d="M727.3 504.8h123.6M527 524.1h128.9M727.3 520.7h123.6M753.2 520.7v12.7M829.4 520.7v12.7"/>
</g>
<!-- layer: Symbols(ANSI) -->
<path d="M701.6 30.2v-4.8h149.3v4.8M701.6 35.1h149.3M714.5 30.2v10.8M794.6 30.2v10.8M823.2 30.2v10.8M850.9 30.2h-149.3v4.9M850.9 30.2v10.8h-149.3v-5.9M118.9 195.4h3l79.1 103.7M199.1 297.5l.7-.6 1.2 2.2z" fill="none" stroke="#000" stroke-width=".39"/>
<!-- layer: Center Mark(ANSI) -->
<g fill="none" stroke="#000" stroke-width=".39">
<path d="M171.2 246.2v25.1M257.6 246.2v25.1M144 273.4h25M170.2 273.4h2M171.2 272.4v2M171.2 275.6v25.1M173.4 273.4h25M230.3 273.4h25.1M256.5 273.4h2.1M257.6 272.4v2M257.6 275.6v25.1M259.7 273.4h25.1"/>
<path d="M214.3 292.1v22.4M189.8 316.6h22.4M213.3 316.6h2M214.3 315.6v2M214.3 318.8v22.3M216.5 316.6h22.3M171.2 332.7v25.1M257.6 332.7v25.1M144 360h25M170.2 360h2M171.2 359v2M173.4 360h25"/>
<path d="M230.3 360h25.1M256.5 360h2.1M257.6 359v2M259.7 360h25.1M171.2 362.1v25.1M257.6 362.1v25.1"/>
</g>
<!-- layer: Dimensions(ANSI) -->
<g fill="none" stroke="#000" stroke-width=".39">
<path d="M94.8 103.4h39.6M98 103.4l.5 2.5h-1zM98 103.4v7.3M94.8 138.4h47.3M97.5 135.9h1l-.5 2.5zM98 131.1v7.3M582.2 126.2h23.6M589.8 126.2l2.5-.5v1zM589.8 123.1v67.5M599.9 139.7l2.6 .5-2.6 .5zM602.5 137v68.4M603.2 125.7l2.6 .5-2.6 .5z"/>
<path d="M605.8 123.1v71.3M552.3 156.8l37.8 37.8M554.6 159.1a137.2 137.2 0 0 0-39.8 85.3M582.2 140.2h20.3M589.8 140.2l2.5-.5v1zM552.4 160.5l2.2-1.4-1.4 2.1zM171.2 198.4l2.5-.5v1zM171.2 198.4h33M171.2 195.3v49.3M224.6 198.4h33M255.1 197.9l2.5 .5-2.5 .5zM257.6 195.3v49.3"/>
<path d="M676.3 185.4l.9 2.4-1.1 .2zM676.3 185.4l.4 2.4M676.7 187.9a479.2 479.2 0 0 1 4.8 56.5M679.4 184.9l-18 2.7M171.2 218.2l2.5-.5v1zM171.2 218.2h11.3M203 218.2h11.3M211.8 217.7l2.5 .5-2.5 .5zM214.3 215.1v75.4M378.5 209.6h19.8M390.3 209.6l2.5-.5v1zM390.3 206.4v32.4"/>
<path d="M395.8 209.1l2.5 .5-2.5 .5zM398.3 206.4v35.3M541.3 207h59.6M544.4 207l.6 2.5h-1.1zM544.4 207v35.6M66.6 235.3h97.2M69.8 235.3l.5 2.5h-1zM69.8 235.3v68.6M271.7 234.9l.8 .5-1.6 1.9zM283.1 220.7h-3l-9.2 16.6M302.6 233.4h-3l-15.5 15.1M285.6 246.4l.7 .7-2.2 1.4z"/>
<path d="M82.8 273.4h59.6M86 273.4l.5 2.6h-1zM86 273.4v33.1M103.9 273.4l.6 2.6h-1.1zM103.9 273.4v11.4M514.8 268.4a137.2 137.2 0 0 0 39.8 85.2M544.4 270.2v35.6M681.5 268.5a469.2 469.2 0 0 1-5.2 58.9M100.8 316.6h87.4M103.4 314.1h1.1l-.6 2.5zM103.9 305.2v11.4M541.3 305.8h59.6"/>
<path d="M543.9 303.3h1.1l-.6 2.5zM590.1 318.1l-37.8 37.8M69.8 329.3v68.7M86 327v33M661.4 325.1l18 2.8M676.1 324.8l1.1 .2-.9 2.4zM82.8 360h59.6M85.5 357.5h1l-.5 2.5zM552.4 352.2l.8-.7 1.4 2.1zM132.9 367v56M295.7 367v56M66.6 398h97.2"/>
<path d="M69.3 395.5h1l-.5 2.5zM132.9 419.8l2.5-.5v1zM132.9 419.8h68.7M227 419.8h68.7M293.2 419.3l2.5 .5-2.5 .5z"/>
</g>
<g fill="#000" stroke="#000" stroke-width=".39">
<path d="M98 103.4l.5 2.5zM98 103.4l.5 2.5h-1zM97.5 135.9l.5 2.5zM97.5 135.9h1l-.5 2.5zM589.8 140.2l2.5-.5zM589.8 140.2l2.5-.5v1zM589.8 126.2l2.5-.5zM589.8 126.2l2.5-.5v1zM603.2 126.7l2.6-.5zM603.2 125.7l2.6 .5-2.6 .5zM599.9 140.7l2.6-.5zM599.9 139.7l2.6 .5-2.6 .5z"/>
<path d="M554.6 159.1l-1.4 2.1zM552.4 160.5l2.2-1.4-1.4 2.1zM171.2 198.4l2.5-.5zM171.2 198.4l2.5-.5v1zM255.1 198.9l2.5-.5zM255.1 197.9l2.5 .5-2.5 .5zM676.3 185.4l.9 2.4zM676.3 185.4l.9 2.4-1.1 .2zM171.2 218.2l2.5-.5zM171.2 218.2l2.5-.5v1zM211.8 218.7l2.5-.5zM211.8 217.7l2.5 .5-2.5 .5z"/>
<path d="M390.3 209.6l2.5-.5zM390.3 209.6l2.5-.5v1zM395.8 210.1l2.5-.5zM395.8 209.1l2.5 .5-2.5 .5zM544.4 207l.6 2.5zM544.4 207l.6 2.5h-1.1zM69.8 235.3l.5 2.5zM69.8 235.3l.5 2.5h-1zM271.7 234.9l-.8 2.4zM271.7 234.9l.8 .5-1.6 1.9zM285.6 246.4l-1.5 2.1zM285.6 246.4l.7 .7-2.2 1.4z"/>
<path d="M86 273.4l.5 2.6zM86 273.4l.5 2.6h-1zM103.9 273.4l.6 2.6zM103.9 273.4l.6 2.6h-1.1zM103.4 314.1l.5 2.5zM103.4 314.1h1.1l-.6 2.5zM543.9 303.3l.5 2.5zM543.9 303.3h1.1l-.6 2.5zM676.1 324.8l.2 2.6zM676.1 324.8l1.1 .2-.9 2.4zM85.5 357.5l.5 2.5zM85.5 357.5h1l-.5 2.5z"/>
<path d="M552.4 352.2l2.2 1.4zM552.4 352.2l.8-.7 1.4 2.1zM69.3 395.5l.5 2.5zM69.3 395.5h1l-.5 2.5zM132.9 419.8l2.5-.5zM132.9 419.8l2.5-.5v1zM293.2 420.3l2.5-.5zM293.2 419.3l2.5 .5-2.5 .5z"/>
</g>
<!-- layer: Symbols(ANSI) -->
<path d="M199.1 297.5l1.9 1.6zM199.1 297.5l.7-.6 1.2 2.2z" fill="#000" stroke="#000" stroke-width=".39"/>
<g font-size="9" fill="#3f3f3f">
<text x="101.2" y="129.5" transform="rotate(-90 101.2 129.5)">3.50</text>
<text x="563.4" y="129.3">0.80</text>
<text x="563.4" y="143.3">0.64</text>
<text x="205.7" y="201.5">8.64</text>
<text x="359.6" y="212.7">0.80</text>
<text x="184.1" y="221.4">4.31</text>
<text x="284.7" y="223.8">R1.59</text>
<text x="304.2" y="236.5">R9.76</text>
<text x="517.5" y="266.8" transform="rotate(-90 517.5 266.8)">90.0°</text>
<text x="684.8" y="266.8" transform="rotate(-90 684.8 266.8)">17.0°</text>
<text x="107.1" y="303.7" transform="rotate(-90 107.1 303.7)">4.32</text>
<text x="72.9" y="327.7" transform="rotate(-90 72.9 327.7)">16.27</text>
<text x="89.1" y="325.4" transform="rotate(-90 89.1 325.4)">8.65</text>
<text x="203.2" y="422.9">16.28</text>
</g>
<text font-size="8.6" x="742.4" y="530.1">D</text>
<g font-size="8.3" fill="#3f3f3f">
<text x="56.5" y="192.9">⌀0.09 THRU</text>
<text x="47.1" y="204">⌴ ⌀0.17 ↧ 0.08</text>
<text x="547.5" y="268.5" transform="rotate(-90 547.5 268.5)">⌀4.94</text>
</g>
<g font-size="7.9">
<text x="606.3" y="383.5">DETAIL B</text>
<text x="601.1" y="392.2">SCALE 20 : 1</text>
<text x="382.8" y="410.1">SECTION A-A</text>
<text x="384.1" y="419">SCALE 10 : 1</text>
</g>
<text font-size="7.6" x="763.5" y="478.5">D3 Engineering</text>
<g font-size="6.5">
<text x="786.4" y="502">CDK</text>
<text x="737.2" y="517.5">Retainer, Diffuser Mount</text>
<text x="772.4" y="531.7">FAB-0020</text>
<text x="839.6" y="531.7">01</text>
</g>
<g font-size="6.3">
<text x="250.3" y="207.1">A</text>
<text x="437.1" y="240">B</text>
<text x="250.3" y="442.8">A</text>
</g>
<g font-size="4.3">
<text x="52.8" y="24.4">8</text>
<text x="160.7" y="24.4">7</text>
<text x="268.7" y="24.4">6</text>
<text x="376.6" y="24.4">5</text>
<text x="484.6" y="24.4">4</text>
<text x="592.5" y="24.4">3</text>
<text x="700.5" y="24.4">2</text>
<text x="756" y="29.3">REVISION HISTORY</text>
<text x="808.4" y="24.4">1</text>
<text x="703.6" y="34.2">REV</text>
<text x="740" y="34.2">DESCRIPTION</text>
<text x="803.3" y="34.2">DATE</text>
<text x="825.2" y="34.2">APPROVED</text>
<text x="705.7" y="39.5">01</text>
<text x="745.6" y="39.5">Released</text>
<text x="801.8" y="39.5">5/12/15</text>
<text x="834.6" y="39.5">JE</text>
<text x="8.6" y="71.4">D</text>
<text x="851.9" y="71.4">D</text>
<text x="8.6" y="211.1">C</text>
<text x="851.9" y="211.1">C</text>
<text x="8.8" y="350.8">B</text>
<text x="852" y="350.8">B</text>
<text x="658.4" y="474.5">DRAWN</text>
<text x="678.1" y="474.5">BY</text>
<text x="704.5" y="474.5">DATE</text>
<text x="658.4" y="480.5">Hammond</text>
<text x="698.8" y="480.6">5/6/2015</text>
<text x="775.3" y="484.7">Rochester, NY</text>
<text x="8.8" y="490.5">A</text>
<text x="530.2" y="487.3">Accura 60 (SLA Material)</text>
<text x="658.4" y="489.9">CHECKED</text>
<text x="704.7" y="489.9">DATE</text>
<text x="852" y="490.5">A</text>
<text x="658.4" y="496.3">O'Brien</text>
<text x="698.8" y="496.3">5/12/2015</text>
<text x="658.4" y="504.4">APPROVED</text>
<text x="704.5" y="504.4">DATE</text>
<text x="530.2" y="514.2">Paint Flat Black</text>
<text x="658.4" y="512.5">Enslin</text>
<text x="698.8" y="512.5">5/12/2015</text>
<text x="666.2" y="521.8">SCALE</text>
<text x="697.2" y="521.8">SHEET</text>
<text x="715" y="521.8">No.</text>
<text x="473.5" y="532.2">Plot Date: 5/12/2015</text>
<text x="697" y="530.3">1</text>
<text x="705" y="531">OF</text>
<text x="715.5" y="530.4">1</text>
<text x="52.8" y="537.5">8</text>
<text x="160.7" y="537.5">7</text>
<text x="268.7" y="537.5">6</text>
<text x="376.6" y="537.5">5</text>
<text x="484.6" y="537.5">4</text>
<text x="592.5" y="537.5">3</text>
<text x="700.5" y="537.5">2</text>
<text x="808.4" y="537.5">1</text>
</g>
<g font-size="4.2">
<text x="730.5" y="494.3">PRODUCT</text>
<text x="754.3" y="494.3">NAME</text>
<text x="730.5" y="510.2">PART</text>
<text x="744.7" y="510.2">NAME</text>
<text x="729.2" y="526">DWG</text>
<text x="759.3" y="525.5">PART</text>
<text x="773.6" y="525.5">NO.</text>
<text x="831.9" y="525.5">REV</text>
<text x="729.2" y="531.1">SIZE</text>
</g>
<text font-size="4.1" x="633.4" y="505.3">16</text>
<g font-size="3.9">
<text x="529.6" y="474.5">MATERIAL:</text>
<text x="589.4" y="474.2">UNLESS OTHERWISE</text>
<text x="635.1" y="474.2">STATED</text>
<text x="593.6" y="481.1">DIMENSIONS</text>
<text x="622" y="481.1">ARE</text>
<text x="632.9" y="481.1">IN</text>
<text x="640" y="481.1">MM</text>
<text x="587.1" y="491.6">.XX</text>
<text x="587.1" y="486.7">.X</text>
<text x="587.1" y="497">.XXX</text>
<text x="529.6" y="502.9">FINISH:</text>
<text x="587.1" y="502">ANGLES</text>
<text x="612.5" y="502">1°</text>
<text x="587.1" y="507.4">SURF</text>
<text x="600.8" y="507.4">ROUGHNESS</text>
<text x="587.1" y="512.8">EDGE BREAKS .50</text>
<text x="629.8" y="512.8">X 45°</text>
<text x="587.1" y="517.6">CHAMFER THREADS</text>
<text x="631.3" y="517.6">45°</text>
<text x="640.7" y="517.6">TO</text>
<text x="587.1" y="522.6">ROOT</text>
<text x="601" y="522.6">DIAMETER</text>
</g>
<g font-size="3.8">
<text x="599.7" y="491.6">±.10</text>
<text x="599.9" y="486.7">±.20</text>
<text x="599.6" y="497">±.050</text>
<text x="606.1" y="502">±</text>
</g>
<g font-size="3">
<text x="585.3" y="527.9">D3 Engineering</text>
<text x="602.4" y="531.2">D3 Engineering</text>
</g>
<g font-size="2.5">
<text x="538.3" y="527.9">This document is the exclusive property of</text>
<text x="607" y="527.9">and may not be reproduced in any</text>
<text x="559.1" y="531.2">form without prior written permission of</text>
<text x="623.2" y="531.2">.</text>
</g>
</svg>
